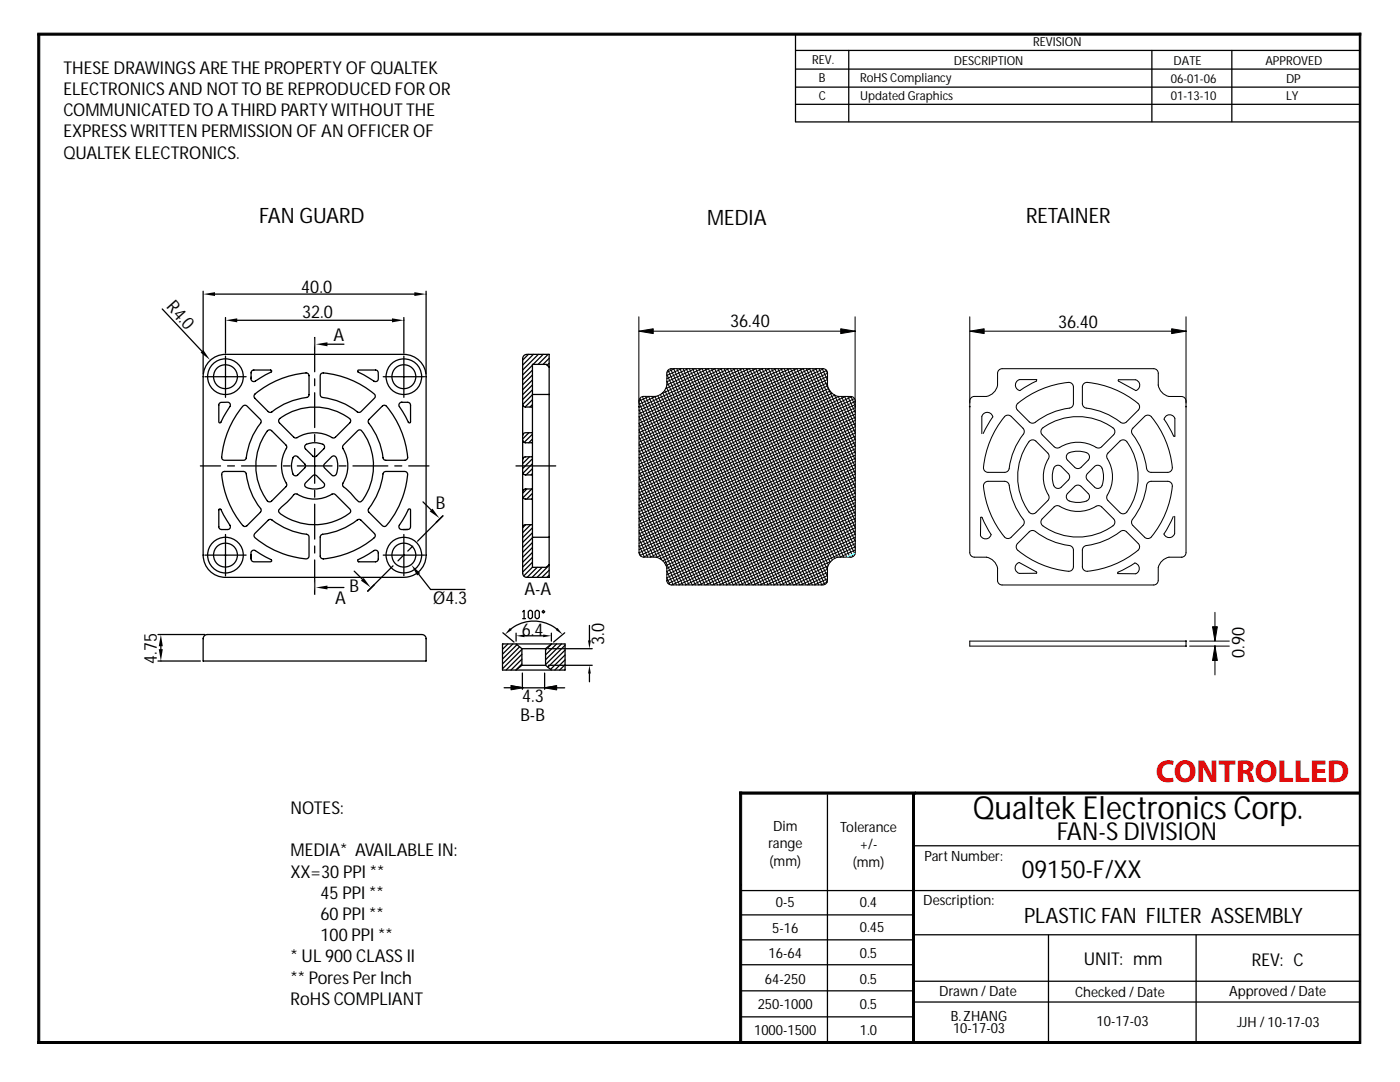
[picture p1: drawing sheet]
<svg xmlns="http://www.w3.org/2000/svg" width="279mm" height="216mm" viewBox="0 0 279 216" stroke-linecap="round" stroke-linejoin="round" font-family="sans-serif">
<path d="M102 137h2.5M108.6 137h2.5M7.5 208h264.1" fill="none" stroke="#000" stroke-width=".42"/>
<path d="M7.5 6.6h264.1v.4h-264.1zM147.6 158h35.1v.5h-35.1zM182.7 158h88.8v.5h-88.8zM7.5 6.8h.4v201.2h-.4zM147.6 158h.4v49.9h-.4zM271.2 6.6h.4v201.6h-.4z" fill="#000" stroke="#000" stroke-width=".2"/>
<path d="M182.1 207.8h.4z" fill="#000"/>
<g fill="none" stroke="#000" stroke-width=".25">
<path d="M158.8 6.8v17.5M158.8 10.1h112.6M158.8 13.8h112.6M158.8 17.4h112.6M169.4 10.1v14.2M229.9 10.1v14.2M245.8 10.1v14.2M158.8 20.8h112.5M158.8 24.3h112.5M40.5 58.1v16.5M42.2 58.7h41.2M85 58.7h.1"/>
<path d="M85 58.1v16.5M32.4 61.6l8.4 9.1M40.9 75.2h8.2M42.1 71.8a4.5 4.5 0 0 1 2.9-1.1h35.6a4.4 4.4 0 0 1 4.4 4.5v35.6a4.4 4.4 0 0 1-4.4 4.4h-35.6a4.4 4.4 0 0 1-4.5-4.4v-35.6a4.5 4.5 0 0 1 1.6-3.4zM45 71.1v8.2M45 63.4v7.1M46.7 63.9h32.2M50.1 74.4v.9zM50.1 74.4a.55 .55 0 0 1 .6-.6h3.3l.2 .3-3.2 1.9-.6 .1a.67 .67 0 0 1-.3-.8M50.9 78.6a18.2 18.2 0 0 1 10.4-4.2l.4 .6v3.8l-.3 .5a14.6 14.6 0 0 0-7.3 3l-.6-.2-2.7-2.7a.56 .56 0 0 1 .1-.8zM62.8 70.2v4M62.8 75.6v1.4"/>
<path d="M62.8 78.4v6.9M64.1 74.5l.2-.1a17.8 17.8 0 0 1 10.6 4.4v.5l-.2 .1-2.7 2.7-.5 .2a14.6 14.6 0 0 0-7.3-3l-.3-.5v-3.8zM64.7 68.7h3.9M71.5 73.9l3.4-.1a.98 .98 0 0 1 .6 1.4 .65 .65 0 0 1-.1 .7 .65 .65 0 0 1-.6 .2l-3.3-1.8-.1-.2zM76.5 75.2h8.2M80.6 63.9h.1M80.6 71.1v8.2M80.6 63.4v7.1M104.5 71.1l.6-.4h4.5v44.5h-4.5a.84 .84 0 0 1-.8-.8v-42.9zM105.5 70.7l-1.2 1.2M106.3 78.7h3.3M106.3 79.7l-1.5 1.5"/>
<path d="M106.3 78.8l-2 1.9M106.3 77.8l-2 1.9M106.3 76.8l-2 2M106.3 75.8l-2 2M106.3 74.8l-2 2M106.3 73.9l-2 1.9M106.3 72.9l-2 1.9M106.4 70.7l-2.1 2.1M107.4 70.7l-3.1 3.1M108.4 70.7l-2 2M109.4 70.7l-2 2M109.6 72.5l-.4 .4"/>
<path d="M109.6 71.5l-1.2 1.2M109.6 73.3l-.6-.6h-2.7v40.5h2.7l.6-.5M40 93h4M43.8 80.4l.3-.1h.9a.65 .65 0 0 1 1 .6l-1.9 3.4-.3 .1-.1-.2v-3.4zM44.4 94.3l.4-.2h3.8l.5 .3a14.7 14.7 0 0 0 3 7.3l-.1 .5-2.7 2.7a.56 .56 0 0 1-.8 0 18.1 18.1 0 0 1-4.2-10.4zM45.4 93h1.4M48.2 93h6.9M48.5 81.1a.56 .56 0 0 1 .8-.1l2.7 2.7 .1 .6a14.4 14.4 0 0 0-3 7.2l-.5 .3h-3.8a.55 .55 0 0 1-.6-.6 18.7 18.7 0 0 1 4.3-10.1zM53.3 86a.56 .56 0 0 1 .9-.1l2.9 2.9 .1 .5a7 7 0 0 0 0 7.3l-.1 .5-2.9 2.9a.58 .58 0 0 1-.9-.1 11.7 11.7 0 0 1 0-13.9zM55.8 83.5a11.6 11.6 0 0 1 14.1 .2l.1 .2-.2 .5-2.9 2.8-.4 .2a7 7 0 0 0-7.4 0l-.5-.2-2.8-2.8a.56 .56 0 0 1 0-.9zM56.5 93h1.4M58.6 98.7l.5-.2a7 7 0 0 0 7.4 0l.4 .2 2.9 2.9a.52 .52 0 0 1 0 .8 11.5 11.5 0 0 1-14.1-.2l-.1-.3 .2-.3 1.4-1.3z"/>
<path d="M58.6 91.1l.5-.1 .3 .1 1.4 1.5a.55 .55 0 0 1 0 .8l-1.4 1.4a.57 .57 0 0 1-.9-.2l-.3-1.6 .1-1.1zM59.3 93h7M60.9 88.8a4 4 0 0 1 3.7 0 .58 .58 0 0 1 0 .8l-1.4 1.4a.56 .56 0 0 1-.8 0l-1.4-1.4-.2-.3zM61 96.4l1.4-1.5a.56 .56 0 0 1 .8 0l1.4 1.5a.55 .55 0 0 1-.2 .9 3.7 3.7 0 0 1-3.6-.3zM62.8 86.7v1.4M62.8 89.5v6.9M62.8 97.8v1.4M64.8 92.6l1.4-1.5a.56 .56 0 0 1 .9 .2l.3 1.1v1.1a1.41 1.41 0 0 1-.6 1.4h-.4l-1.6-1.5a.56 .56 0 0 1 0-.8zM67.7 93h1.4M68.5 88.8l2.9-2.9 .4-.1a5.4 5.4 0 0 1 1.9 2.7 11.5 11.5 0 0 1-1.7 11.6 1.48 1.48 0 0 1-1.4-1l-2.1-2-.1-.5a7 7 0 0 0 0-7.3zM70.4 93h7M73.6 83.7l2.7-2.7a.53 .53 0 0 1 .8 .1 18.2 18.2 0 0 1 4.2 10.4l-.5 .3h-3.8l-.5-.3a15 15 0 0 0-3-7.2z"/>
<path d="M76.6 94.2l.4-.1h3.8a.59 .59 0 0 1 .6 .6 18.1 18.1 0 0 1-4.5 10.3l-.6-.1-2.7-2.7-.1-.5a15.1 15.1 0 0 0 3-7.3zM78.8 93h1.4M79.8 80.4a2.13 2.13 0 0 1 1.6-.1 .55 .55 0 0 1 .5 .5v3.4l-.2 .2-.2-.1-1.8-3.2a.53 .53 0 0 1 .1-.7zM81.6 93h4M103 93h7.9M104.3 94.2a.55 .55 0 0 0 .6 .6h1.4M104.3 99a.59 .59 0 0 0 .6 .6h1.4M104.3 80.7a.55 .55 0 0 0 .6 .5h1.4M104.3 87.8a.55 .55 0 0 0 .6 .5h1.4M104.6 91.2l-.2 .3M105.1 97.6l-.8 .8M105.5 86.3l-1.2 1.3"/>
<path d="M105.7 91.2l-1.4 1.3M106.1 97.6l-1.7 1.7M106.3 97.6h-1.4a.59 .59 0 0 0-.6 .5M106.3 91.2h-1.4a.55 .55 0 0 0-.6 .5M106.3 86.3h-1.4a.55 .55 0 0 0-.6 .6M106.3 93.5l-1.3 1.3M106.3 92.5l-1.9 1.9M106.3 91.5l-2 2M106.3 80.7l-.5 .5M106.3 94.5l-.3 .3M106.3 98.4l-1.2 1.2M106.3 99.4l-.2 .2"/>
<path d="M106.3 86.6l-1.7 1.7M106.3 87.6l-.8 .7M40.9 110.8h8.2M44.2 105.7h.9zM44.2 105.7a.55 .55 0 0 1-.5-.6v-3.3l.2-.3 2.1 3.5a.63 .63 0 0 1-.9 .7M45 106.7v8.2M50.1 110.7a.61 .61 0 0 1 .2-.7 .61 .61 0 0 1 .7-.1l3.1 1.8 .1 .2-.2 .2h-3.3a.79 .79 0 0 1-.6-1.1v-.3v.8M50.8 106.5l2.7-2.7a.5 .5 0 0 1 .8 0 14.7 14.7 0 0 0 7.1 2.9l.3 .5v3.8a.59 .59 0 0 1-.6 .5 18 18 0 0 1-10.3-4.4zM62.8 100.6v7M62.8 109v1.4M62.8 111.7v4.1M64 106.8l.2-.1a15.1 15.1 0 0 0 7.3-3l.5 .1 2.7 2.7a.56 .56 0 0 1 0 .8 17.9 17.9 0 0 1-10.4 4.2l-.4-.5v-3.8z"/>
<path d="M64.7 117.2h3.9M70.7 114l2.2 2.1M71.4 111.8l3.4-2h.4l.3 .3v1.4a.55 .55 0 0 1-.6 .6h-3.3l-.2-.1zM76.5 110.8h8.2M78.4 112.9l-5 5.1M80.4 110.9l-1 1M80.5 105.7l-.7-.2a.57 .57 0 0 1-.1-.7l1.8-3.1 .2-.2 .2 .3v3.3a.79 .79 0 0 1-1.1 .6h-.3h.9M80.6 106.7v8.2M82.4 109l-1 1M83.1 114l2.8 3.6h6.9M84.4 100.1l2.2 2.2M88.4 102.9l-5.1 5.1"/>
<path d="M104.9 104.7l-.6 .6M105.9 104.7l-1.6 1.6M106.3 104.7h-1.4a.55 .55 0 0 0-.6 .5M106.3 107.2h3.3M106.3 105.3l-2 2M106.3 106.3l-2 1.9M106.3 107.3l-2 1.9M106.3 108.3l-2 1.9M106.3 109.2l-2 2M106.3 110.2l-2 2M106.3 111.2l-2 2M106.3 112.2l-2 1.9"/>
<path d="M106.3 113.2l-1.8 1.7M107.2 113.2l-2 2M108.2 113.2l-2 2M109.6 112.8l-2.4 2.4M109.6 113.8l-1.5 1.4M109.6 114.8l-.5 .4M31.5 126.6h9.4M31.5 131.9h8.5M32.1 128.3v1.9M32.1 131.9h.1M40.8 126.9l.6-.3h42.8a.84 .84 0 0 1 .8 .8v4.5h-44.5v-4.5zM100.3 128.5h12.5v5.2h-12.5z"/>
<path d="M100.4 126.3l2.2 1.8M100.4 128.5l-.1 .1M100.6 137.2h1.4M101.4 128.5l-1.1 1.1M102 125.5a7.5 7.5 0 0 1 9.1 0M102.3 128.5l-2 2M103 128.5l1.2 .9h4.7l1.1-.9M103 126.3v1.6M103.2 128.6l-2.9 2.9M103.7 129.1l-3.4 3.4M104.1 137.2h8.6M104.2 131.5l-2.2 2.2"/>
<path d="M104.2 130.6l-3.2 3.1M104.2 129.4v3.4M104.2 129.6l-3.9 3.8M104.2 132.5l-1.3 1.2M104.3 134.3v3.2M104.3 122.1l.3-.3v1.6M104.3 123.4h.6M104.7 126.9h3.7M105.7 121.8h.3l.3 .3v1.1l-.3 .2h-.3l-.3-.2v-1.1zM107.1 121.8h.3l.2 .3v1.1l-.2 .2h-.3l-.3-.2v-1.1zM108.4 121.8l.3 .3-.3 .2-.2-.2zM108.7 134.3v3.2"/>
<path d="M108.9 129.4v3.4l1.1 .9M108.9 132.8h-4.7l-1.2 .9M109.4 129.4h8.8M109.4 132.8h8.8M110 126.3v1.6M110.1 128.5l-1.2 1.2M111.1 128.5l-2.2 2.2M112.1 128.5l-3.2 3.1M112.7 126.3l-2.2 1.8M112.8 132.6l-1.1 1.1M112.8 129.7l-3.5 3.4M112.8 130.7l-2.9 2.9"/>
<path d="M112.8 131.7l-2.1 2M112.8 128.7l-3.9 3.9M112.8 133.6l-.1 .1M117.6 124.8v3.2M117.6 134.4v1.6M165.1 158.6v49.3M148 177.7h123.3M182.2 168.8h89.1M147.9 187.5h34.1M147.9 192.5h34.2M147.9 182.6h34.2M148 197.7h34.2"/>
<path d="M182.2 195.8h89.3M182.3 186.5h89.2M182.4 199.9h89.1M209.2 186.6v21.4M238.7 186.6v21.3M148 202.9h34.2"/>
<circle cx="45" cy="75.2" r="3.6"/>
<circle cx="45" cy="75.2" r="2.39"/>
<circle cx="80.6" cy="75.2" r="2.39"/>
<circle cx="80.6" cy="75.2" r="3.6"/>
<circle cx="45" cy="110.8" r="3.6"/>
<circle cx="45" cy="110.8" r="2.4"/>
<circle cx="80.6" cy="110.8" r="2.4"/>
<circle cx="80.6" cy="110.8" r="3.6"/>
</g>
<path d="M102 136.8l2.5 .4-2.5 .4zM108.6 137.2l2.5-.4v.9zM148 176.4v.4" fill="none" stroke="#000" stroke-width=".2"/>
<path d="M182.2 158.2v49.8" fill="none" stroke="#000" stroke-width=".4"/>
<g fill="none" stroke="#000" stroke-width=".21">
<path d="M127.5 66.1l2.9-.5v1zM127.5 63.2v17.2M127.7 79.5l17.4 37.2M128.2 79.1l17.5 37.6M128.8 79.1l17.6 37.6M129.4 79.1l17.6 37.6M129.5 79.1l-2 .9M130.1 79.1l17.5 37.6 23.1-10.7M130.4 66.1h37.4M130.7 79.1l17.5 37.6M130.9 79.1l-3.4 1.6M131.3 79l17.6 37.7"/>
<path d="M131.8 78.7l17.7 38M132.3 78.4l17.8 38.3M132.7 77.9l18.1 38.8M133 77.2l18.4 39.5M133.1 76.1l18.9 40.6M133.1 74.7l19.6 42M133.3 73.9l20 42.8M133.8 73.6l20.1 43.1M134.4 73.6l20.2 43.1M134.7 73.6l-1.6 .7M135.1 73.6l20.1 43.1M135.7 73.6l20.1 43.1"/>
<path d="M136 73.6l-2.9 1.3M136.3 73.6l20.1 43.1M137 73.6l20.1 43.1 8.2-3.8M137.4 73.6l-4.3 2M137.6 73.6l20.1 43.1M138.2 73.6l20.1 43.1M138.7 73.6l-5.6 2.6M138.8 73.6l20.2 43.1M139.5 73.6l20.1 43.1M140.1 73.6l-7 3.2M140.1 73.6l20.1 43.1M140.7 73.6l20.2 43.1"/>
<path d="M141.4 73.6l20.1 43.1M141.4 73.6l-8.6 4M142 73.6l20.1 43.1M142.6 73.6l20.2 43.1M142.8 73.6l-10.8 5M143.3 73.6l20.1 43.1M143.9 73.6l20.1 43.1M144.1 73.6l-16.6 7.7M144.5 73.6l20.1 43M145.2 73.6l19.8 42.6M145.5 73.6l-18 8.3M145.8 73.6l19.3 41.5"/>
<path d="M146.4 73.6l18.7 40.1M146.8 73.6l-19.3 9M147 73.6l18.3 39.2M147.7 73.6l18 38.6M148.2 73.6l-20.7 9.6M148.3 73.6l17.8 38.1M148.9 73.6l17.7 37.8M149.5 73.6l-22 10.2M149.6 73.6l17.5 37.6M150.2 73.6l17.5 37.6M150.8 73.6l17.6 37.6M150.9 73.6l-23.4 10.9 15.1 32.2"/>
<path d="M151.5 73.6l17.5 37.6M152.1 73.6l17.5 37.6M152.2 73.6l-24.7 11.5M152.7 73.6l17.5 37.5M153.4 73.6l17.2 37M153.6 73.6l-26.1 12.1M154 73.6l16.7 35.8M154.6 73.6l16.1 34.4M154.9 73.6l-27.4 12.7M155.2 73.6l15.5 33.1M155.9 73.6l14.8 31.7-24.4 11.4M156.3 73.6l-28.8 13.4"/>
<path d="M156.5 73.6l14.2 30.4M157.1 73.6l13.6 29M157.7 73.6l-30.2 14M157.8 73.6l12.9 27.7M158.4 73.6l12.3 26.3M159.7 73.6l11 23.6M160.3 73.6l10.4 22.3-37.6 17.5a2.82 2.82 0 0 0-2.2-2.2M160.4 73.6l-32.9 15.3M160.9 73.6l9.8 20.9M161.6 73.6l9.1 19.6M161.7 73.6l-34.2 15.9M162.2 73.6l8.5 18.2"/>
<path d="M162.8 73.6l7.9 16.9M163.1 73.6l-35.6 16.5M163.4 73.6l7.3 15.5M164.1 73.6l1.1 2.3M164.4 73.6l-36.9 17.2M164.8 73.8l.4 .7M165 73.9l-37.5 17.5M165.1 76.8a2.82 2.82 0 0 0 2.2 2.3M165.1 76.4l-37.6 17.5M165.2 75.7l-37.7 17.6M165.2 75.1l-37.7 17.5M165.2 74.5a.91 .91 0 0 0-1-.9h-30.2a.91 .91 0 0 0-.9 .9v2.4a2.82 2.82 0 0 1-2.2 2.2h-2.5a.91 .91 0 0 0-.9 .9"/>
<path d="M165.2 74.5l-.1 2.4M165.2 74.5l-37.7 17.5M165.2 77l-37.7 17.5M165.4 77.5l-37.9 17.7M165.7 78l-38.2 17.8M166.1 78.5l-38.6 17.9M166.5 78.8l4.2 8.9M166.6 78.8l-39.1 18.3M167.3 79.1h2.5a.91 .91 0 0 1 .9 .9v30.3a.91 .91 0 0 1-.9 .9M167.3 79.1l3.4 7.3-43.2 20.1M167.4 79.1l-39.9 18.6M167.8 65.6l2.9 .5-2.9 .5z"/>
<path d="M167.9 79.1l2.8 5.9M168.6 79.1l2.1 4.6M168.8 79.1l-41.3 19.2M169.2 79.1l1.5 3.2M169.8 79.1l.9 1.9M170 79.2l-42.5 19.8M170.5 79.5l-43 20.1M170.7 63.2v17.2M193.5 66.1l2.9-.5v1zM193.5 63.2v47.1a.91 .91 0 0 0 1 .9h2.4a2.82 2.82 0 0 1 2.2 2.2M196.4 66.1h37.4M202.9 76.1l.6-.4h3.4v.3l-3.4 1.9a1.13 1.13 0 0 1-.6-1.8z"/>
<path d="M216.3 76.5l.4-.2a17.3 17.3 0 0 1 10.7 4.5v.7l-.2 .3-2.4 2.4a.91 .91 0 0 1-1.2 .1 14.8 14.8 0 0 0-7.1-3l-.4-.4-.1-.4v-3.4zM223.2 75.8h3.4a1.13 1.13 0 0 1 .9 1 1.13 1.13 0 0 1-.8 1.1l-3.5-1.9zM231.1 76.8a2.82 2.82 0 0 0 2.2 2.3h2.5a.91 .91 0 0 1 .9 .9M231.2 76.9v-2.4a.91 .91 0 0 0-1-.9h-30.2a.91 .91 0 0 0-.9 .9v2.4a2.82 2.82 0 0 1-2.2 2.2h-2.4a.91 .91 0 0 0-1 .9M233.8 65.6l2.9 .5-2.9 .5zM236.7 63.2v47.1a.92 .92 0 0 1-.9 .9M127.5 93.9l10.7 22.8 32.5-15.2M127.5 92.6l11.3 24.1M127.5 91.2l11.9 25.5M127.5 88.5l13.2 28.2M127.5 89.9l12.5 26.8M127.5 80v30.3a.91 .91 0 0 0 .9 .9"/>
<path d="M127.5 88.2l31.5-14.6 11.7 25M127.5 87.2l13.8 29.5M127.5 85.8l14.4 30.9M127.5 98l8.8 18.7M127.5 99.4l8.1 17.3M127.5 83.1l15.7 33.6M127.5 96.6l9.4 20.1M127.5 81.8l16.3 34.9M127.5 80.4l17 36.3M127.5 95.3l10 21.4M170.7 99l-37.4 17.4M170.7 95.2l-37.8 17.6"/>
<path d="M170.7 90.8l-42.9 20M170.7 94l-38.4 17.9M170.7 98.4l-37.6 17.5M170.7 97.8l-37.6 17.5 .6 1.4M170.7 96.5l-37.6 17.5M170.7 97.1l-37.6 17.6M170.7 91.4l-42.3 19.8M170.7 99.6l-36.6 17.1M170.7 87l-43.2 20.2M170.7 87.7l-43.2 20.1M170.7 88.3l-43.2 20.1M170.7 88.9l-43.2 20.2"/>
<path d="M170.7 89.6l-43.2 20.1M170.7 80.1l-43.2 20.1M170.7 80.7l-43.2 20.1M170.7 81.4l-43.2 20.1M170.7 82l-43.2 20.1M170.7 82.6l-43.2 20.1M170.7 83.2l-43.2 20.2M170.7 83.9l-43.2 20.1M170.7 84.5l-43.2 20.1M170.7 85.1l-43.2 20.2M170.7 85.8l-43.2 20.1M170.7 90.2l-43.2 20.1"/>
<path d="M170.7 92.7l-39.7 18.5M170.7 94.6l-38.1 17.7M170.7 92.1l-41 19.1M170.7 93.3l-39 18.2M196.2 86.5l1.9-3.3a1.13 1.13 0 0 0-1-.9 1.13 1.13 0 0 0-1.2 .8v3.4M196.5 96.3l.7-.3h3.3a.91 .91 0 0 1 .9 .8 14.7 14.7 0 0 0 3 7.1l-.1 .7-.1 .3-2.4 2.3a.91 .91 0 0 1-1.3-.1 17.6 17.6 0 0 1-4.2-10.5zM200.5 83.1a.91 .91 0 0 1 1.3 0l2.4 2.3a.91 .91 0 0 1 0 1.3 14.8 14.8 0 0 0-2.9 7.1l-.5 .4-.3 .1h-3.4a.91 .91 0 0 1-.8-1.1 18.9 18.9 0 0 1 4.2-10.1zM203.1 80.5a17.6 17.6 0 0 1 10.6-4.1l.5 .5v.3v3.3a.91 .91 0 0 1-.8 .9 14.7 14.7 0 0 0-7.1 3h-.6l-.3-.2-2.4-2.4a.91 .91 0 0 1 .1-1.3zM205.4 88a.91 .91 0 0 1 1.3 0l2.4 2.4a.91 .91 0 0 1 .1 1.1 7.1 7.1 0 0 0 .2 7.6l-.1 .5-.2 .3-2.4 2.4a.91 .91 0 0 1-1.4-.2 12 12 0 0 1 .1-14.1zM208.1 85.4a12 12 0 0 1 14.1 .1 .91 .91 0 0 1 0 1.3l-2.3 2.3a.91 .91 0 0 1-1.2 .2 7.1 7.1 0 0 0-7.5 .1l-.6-.1-.2-.2-2.4-2.4a.91 .91 0 0 1 .1-1.3zM210.5 93.1a.91 .91 0 0 1 1.3 0l1.4 1.4a.92 .92 0 0 1 0 1.3l-1.4 1.4a.91 .91 0 0 1-1.5-.3 4.6 4.6 0 0 1 .2-3.8zM213.1 90.5a4.4 4.4 0 0 1 4.1 0 .91 .91 0 0 1 0 1.3l-1.4 1.4a.91 .91 0 0 1-1.3 0l-1.4-1.4a.92 .92 0 0 1 0-1.3z"/>
<path d="M214.5 97.1a.91 .91 0 0 1 1.3 0l1.4 1.4a.91 .91 0 0 1-.4 1.5 4.6 4.6 0 0 1-3.7-.2 .92 .92 0 0 1 0-1.3zM217 94.5l1.4-1.4a.91 .91 0 0 1 1.5 .3 4.6 4.6 0 0 1-.2 3.8 .91 .91 0 0 1-1.3 0l-1.4-1.4a.92 .92 0 0 1 0-1.3zM221.1 90.4l2.5-2.4a.91 .91 0 0 1 1.3 .1 12 12 0 0 1-.1 14.2 .92 .92 0 0 1-1.3 0l-2.4-2.4a.91 .91 0 0 1-.1-1.1 7.1 7.1 0 0 0-.1-7.6l.1-.5zM228.4 83.1h.1a.91 .91 0 0 1 1.3 .1 17.6 17.6 0 0 1 4.1 10.5l-.5 .5-.4 .1h-3.3a.91 .91 0 0 1-.9-.8 14.7 14.7 0 0 0-2.9-7.1v-.7l.2-.3zM229.1 96.3l.6-.3h3.4a.91 .91 0 0 1 .9 1 17.6 17.6 0 0 1-4.6 10.4h-.7l-.3-.2-2.3-2.3a.92 .92 0 0 1-.1-1.3 14.7 14.7 0 0 0 2.9-7.1zM234.5 87h-.3l-1.9-3.3a1.13 1.13 0 0 1 1-.9 1.13 1.13 0 0 1 1.2 .7v3.5M127.5 106.1l2.4 5.1M127.5 108.8l1.1 2.4M127.5 107.5l1.8 3.7M127.5 104.8l3 6.4M127.5 103.4l3.7 7.9M127.5 102.1l4.5 9.6"/>
<path d="M127.5 110.2l.4 .8M127.5 100.7l7.5 16M128.4 111.2h2.5M133.1 113.3v2.6M133.1 113.9l1.3 2.8M165.1 116.1l-1.3 .6M165.1 115.5l-2.6 1.2M165.1 114.9l-4 1.8M165.1 114.2l-5.3 2.5M165.1 113.6l-6.7 3.1M165.8 112l-10.1 4.7M167.3 111.2h2.6"/>
<path d="M167.3 111.2a2.82 2.82 0 0 0-2.2 2v2.6a.91 .91 0 0 1-.9 .9h-30.2a.91 .91 0 0 1-.9-.9M170.7 109.1l-16.3 7.6M170.7 108.5l-17.7 8.2M170.7 107.8l-19 8.9M170.7 106.6l-21.7 10.1M170.7 107.2l-20.4 9.5M170.7 104.7l-25.8 12M170.7 104.1l-27.1 12.6M170.7 103.4l-28.5 13.3M170.7 102.8l-29.8 13.9M170.7 100.9l-33.9 15.8M170.7 102.2l-31.2 14.5"/>
<path d="M170.7 109.7l-3.1 1.5M170.7 100.3l-35.3 16.4M195.7 103.2l.3 .1 1.8 3.4a1.13 1.13 0 0 1-1 .8 1.13 1.13 0 0 1-1.1-.6zM199.1 113.3v2.6M202.8 112.6l.6-.4 3.5 2.1-.1 .1h-3.4l-.2-.1a1.13 1.13 0 0 1-.4-1.7zM203.1 108.5l2.3-2.4a.91 .91 0 0 1 1.2-.1 14.8 14.8 0 0 0 7.1 3l.5 .4v.4v3.3a.92 .92 0 0 1-1 .9 17.6 17.6 0 0 1-10.3-4.6v-.6zM208 103.5l2.4-2.3a.91 .91 0 0 1 1.1-.2 7.1 7.1 0 0 0 7.5-.1l.6 .1 .3 .2 2.4 2.4a.91 .91 0 0 1-.2 1.3 12 12 0 0 1-14.1-.1 .91 .91 0 0 1 0-1.3zM216.2 109.2l.3-.2a15.5 15.5 0 0 0 7.4-3.1h.6l.3 .2 2.4 2.4a.91 .91 0 0 1-.1 1.3 17.6 17.6 0 0 1-10.5 4.1l-.5-.5-.1-.3v-3.3zM223.1 114.2l3.4-1.9a1.13 1.13 0 0 1 .9 1.1 1.13 1.13 0 0 1-.7 1.1h-3.6zM233.3 111.2h2.6M233.3 111.2a2.82 2.82 0 0 0-2.1 2l-.1 2.6a.91 .91 0 0 1-.9 .9h-30.2a.91 .91 0 0 1-.9-.9M234.4 103v3.4a1.13 1.13 0 0 1-1 .9 1.13 1.13 0 0 1-1.1-.7l1.8-3.5"/>
<path d="M193.5 127.9h43.2v1h-43.2zM237.4 127.9h7.9M237.4 128.9h7.9M242 125.1h.9l-.4 2.8zM242.5 128.9l.4 2.9h-.9zM242.5 122.2v2.9M242.5 131.8v2.9"/>
<circle cx="170.7" cy="66.1" r=".07"/>
<circle cx="236.7" cy="66.1" r=".07"/>
<circle cx="127.5" cy="81.1" r=".07"/>
<circle cx="170.7" cy="81.1" r=".07"/>
<circle cx="193.5" cy="81.1" r=".07"/>
<circle cx="236.7" cy="81.1" r=".07"/>
<circle cx="236.7" cy="128.9" r=".07"/>
<circle cx="236.7" cy="127.9" r=".07"/>
<circle cx="242.5" cy="128.9" r=".07"/>
</g>
<g fill="#000">
<path d="M40.6 58.7l2.3-.4v.8zM82.7 58.3l2.3 .4-2.3 .4zM40 70.4l.6-.6 1.3 2zM45 63.9l2.3-.4v.8zM63 68.7l2.3-.4v.8zM78.2 63.5l2.4 .4-2.4 .4zM127.5 66.1l2.9-.5v1zM167.8 65.6l2.9 .5-2.9 .5zM193.5 66.1l2.9-.5v1zM233.8 65.6l2.9 .5-2.9 .5zM63 117.2l2.3-.4v.8zM72.6 115.3l1.4 1.9-2-1.3z"/>
<path d="M74.7 116.5l-1.2 1.6-.2-.2zM74.7 116.5l.2 .2-1.4 1.4zM82.1 112.7l1.8 1.6-.7 .5zM86.3 101.5l1.4 1.9-1.9-1.4zM86.9 104.2l1.4-1.4-1.2 1.6zM88.3 102.8l.2 .2-1.4 1.4zM32.1 126.6l.4 2.4h-.8zM31.7 129.5h.8l-.4 2.4zM102 136.8l2.5 .4-2.5 .4zM101.8 125.3l.4 .4-1.4 .9zM103 126.9l1.7-.3v.5zM108.4 126.6l1.6 .3-1.6 .2z"/>
<path d="M108.6 137.2l2.5-.4v.9zM111.3 125.3l1 1.3-1.4-.9zM117.4 127.8h.5l-.3 1.6zM117.6 132.8l.3 1.6h-.5zM242 125.1h.9l-.4 2.8zM242.5 128.9l.4 2.9h-.9z"/>
</g>
<path d="M170.7 110.4l-1.7 .8" fill="none" stroke="#0ff" stroke-width=".21"/>
<path d="M62.8 67.2v3M62.8 115.8v2.9" fill="none" stroke="#000" stroke-width=".28"/>
<text font-size="6.3" fill="#e00707" x="230.7" y="156">CONTROLLED</text>
<text font-size="6.3" x="194.1" y="163.5">Qualtek Electronics Corp.</text>
<g font-size="4.9">
<text x="210.9" y="167.7">FAN-S DIVISION</text>
<text x="203.9" y="175.2">09150-F/XX</text>
</g>
<g font-size="4.2">
<text x="51.7" y="44.5">FAN GUARD</text>
<text x="141.1" y="45">MEDIA</text>
<text x="204.8" y="44.5">RETAINER</text>
<text x="204.4" y="184.1">PLASTIC FAN FILTER ASSEMBLY</text>
</g>
<g font-size="3.5">
<text x="12.7" y="14.7">THESE DRAWINGS ARE THE PROPERTY OF QUALTEK</text>
<text x="12.7" y="19">ELECTRONICS AND NOT TO BE REPRODUCED FOR OR</text>
<text x="12.7" y="23.2">COMMUNICATED TO A THIRD PARTY WITHOUT THE</text>
<text x="12.7" y="27.4">EXPRESS WRITTEN PERMISSION OF AN OFFICER OF</text>
<text x="12.7" y="31.7">QUALTEK ELECTRONICS.</text>
<text x="60.1" y="58.4">40.0</text>
<text x="33.1" y="61.4" transform="rotate(48 33.1 61.4)">R4.0</text>
<text x="60.3" y="63.5">32.0</text>
<text x="145.7" y="65.2">36.40</text>
<text x="211.1" y="65.5">36.40</text>
<text x="66.5" y="68">A</text>
<text x="87" y="101.6">B</text>
<text x="69.8" y="118.1">B</text>
<text x="104.7" y="118.8">A-A</text>
<text x="66.9" y="120.6">A</text>
<text x="86.5" y="120.5">Ø4.3</text>
<text x="104.2" y="126.9">6.4</text>
<text x="120.6" y="128.6" transform="rotate(-90 120.6 128.6)">3.0</text>
<text x="248.4" y="131.3" transform="rotate(-90 248.4 131.3)">0.90</text>
<text x="31.3" y="132.5" transform="rotate(-90 31.3 132.5)">4.75</text>
<text x="103.8" y="143.8">B-B</text>
<text x="104.2" y="140.1">4.3</text>
<text x="58" y="162.4">NOTES:</text>
<text x="58" y="170.9">MEDIA* AVAILABLE IN:</text>
<text x="58" y="175.1">XX=30 PPI **</text>
<text x="64" y="179.3">45 PPI **</text>
<text x="64" y="183.6">60 PPI **</text>
<text x="64" y="187.8">100 PPI **</text>
<text x="58" y="192">* UL 900 CLASS II</text>
<text x="58" y="196.3">** Pores Per Inch</text>
<text x="216.3" y="192.5">UNIT: mm</text>
<text x="249.8" y="192.7">REV: C</text>
<text x="58" y="200.5">RoHS COMPLIANT</text>
</g>
<g font-size="2.8">
<text x="154.3" y="165.8">Dim</text>
<text x="167.7" y="165.9">Tolerance</text>
<text x="153.3" y="169.3">range</text>
<text x="153.6" y="172.8">(mm)</text>
<text x="170.2" y="173">(mm)</text>
<text x="171.6" y="169.5">+/-</text>
<text x="184.5" y="171.8">Part Number:</text>
<text x="154.8" y="181">0-5</text>
<text x="171.6" y="180.9">0.4</text>
<text x="184.3" y="180.6">Description:</text>
<text x="153.4" y="191.2">16-64</text>
<text x="154.1" y="186.1">5-16</text>
<text x="171.6" y="186">0.45</text>
<text x="171.6" y="191.1">0.5</text>
<text x="152.7" y="196.3">64-250</text>
<text x="171.6" y="196.2">0.5</text>
<text x="151.2" y="201.4">250-1000</text>
<text x="171.6" y="201.4">0.5</text>
<text x="187.5" y="198.8">Drawn / Date</text>
<text x="189.8" y="203.7">B. ZHANG</text>
<text x="214.5" y="198.9">Checked / Date</text>
<text x="245.3" y="198.8">Approved / Date</text>
<text x="150.5" y="206.5">1000-1500</text>
<text x="171.6" y="206.5">1.0</text>
<text x="190.2" y="206.2">10-17-03</text>
<text x="218.8" y="204.8">10-17-03</text>
<text x="246.9" y="205">JJH / 10-17-03</text>
</g>
<g font-size="2.5">
<text x="206.2" y="9.2">REVISION</text>
<text x="162.1" y="12.9">REV.</text>
<text x="163.4" y="16.4">B</text>
<text x="171.6" y="16.4">RoHS Compliancy</text>
<text x="190.4" y="13">DESCRIPTION</text>
<text x="233.6" y="16.5">06-01-06</text>
<text x="234.2" y="13">DATE</text>
<text x="252.5" y="13">APPROVED</text>
<text x="256.7" y="16.5">DP</text>
<text x="163.4" y="20">C</text>
<text x="171.6" y="20">Updated Graphics</text>
<text x="233.6" y="20.1">01-13-10</text>
<text x="256.7" y="20">LY</text>
</g>
</svg>
